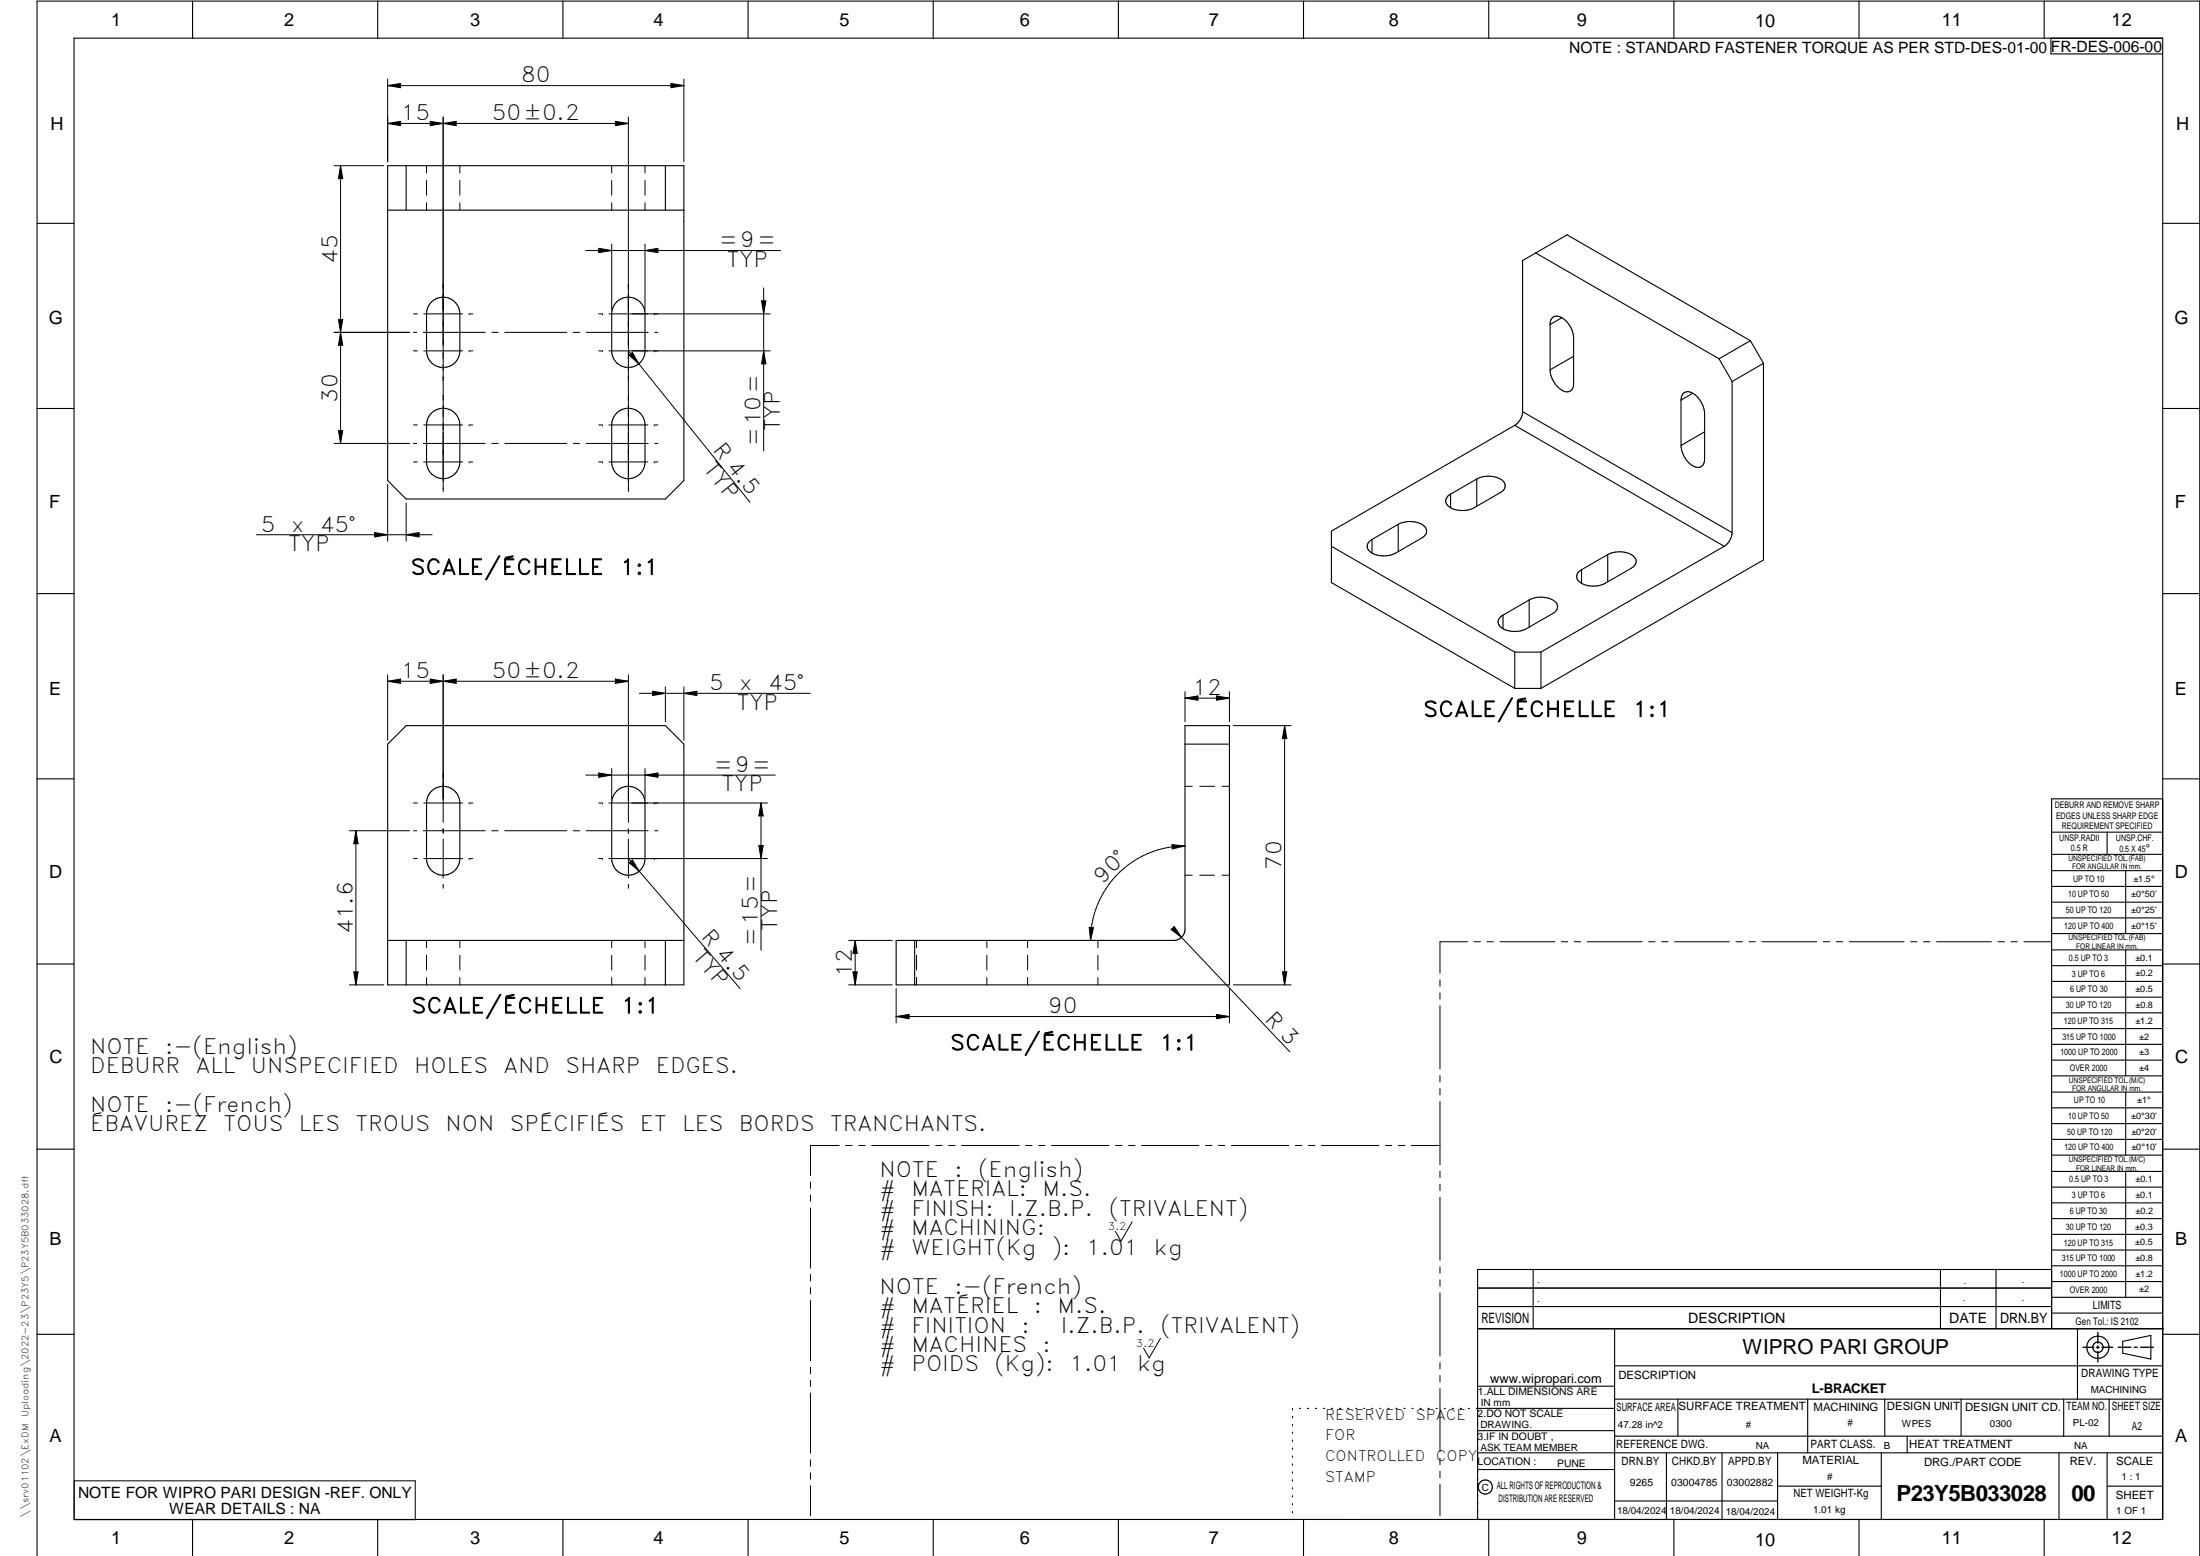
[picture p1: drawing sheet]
<svg xmlns="http://www.w3.org/2000/svg" width="594mm" height="420mm" viewBox="0 0 594 420" stroke-linecap="round" stroke-linejoin="round" font-family="sans-serif">
<g fill="none" stroke="#000" stroke-width=".3">
<path d="M20 10.3h564v400h-564zM52 .3v10M102 .3v10M152 .3v10M202 .3v10M252 .3v10M302 .3v10M352 .3v10M402 .3v10M452 .3v10M502 .3v10M552 .3v10"/>
<path d="M553.8 10.3v4.3h30.2M104.7 44.7h80v85.1l-5 4.9h-70l-5-4.9zM104.7 56.7h75M109.7 44.7v12M179.7 44.7v12M179.7 56.7h5M10 60.3h10M414.7 68.3l8.5-4.9 49.5 28.6M414.7 68.3l49.5 28.6M414.7 68.3l-3.5 2.1v40.8M584 60.3h10M116.6 81.4a4.5 4.5 0 0 1 4.9-.8 4.5 4.5 0 0 1 2.7 4.2v9.9a4.5 4.5 0 0 1-4.5 4.5 4.5 4.5 0 0 1-4.5-4.5v-10.6l.3-1.1z"/>
<path d="M166.6 81.4a4.5 4.5 0 0 1 4.9-.8 4.5 4.5 0 0 1 2.7 4.2v9.9a4.5 4.5 0 0 1-4.5 4.5 4.5 4.5 0 0 1-4.5-4.5v-10.6l.6-1.7zM418.6 87.6a1.97 1.97 0 0 1 1-2.1 1.97 1.97 0 0 1 2.4 .4 7 7 0 0 1 2.9 5.4v12.2a1.97 1.97 0 0 1-1 2.2 1.97 1.97 0 0 1-2.4-.5 7.1 7.1 0 0 1-2.9-5.3M418.6 87.6v12.3M421.8 85.8l-3.2 1.8M424.9 96.2l-6.3 3.7M464.2 96.9l3.5 6.1M472.7 92l-8.5 4.9M472.7 92l3.5 6.1M476.2 98.1v53.1l-60.1 34.7M476.2 98.1l-8.5 4.9M10 110.3h10M116.6 111.5a4.5 4.5 0 0 1 4.9-.9 4.5 4.5 0 0 1 2.7 4.1v10a4.5 4.5 0 0 1-4.5 4.6 4.5 4.5 0 0 1-4.5-4.6v-10.6l.3-1.2z"/>
<path d="M166.6 111.5a4.5 4.5 0 0 1 4.9-.9 4.5 4.5 0 0 1 2.7 4.1v10a4.5 4.5 0 0 1-4.5 4.6 4.5 4.5 0 0 1-4.5-4.6v-10.6l.4-1.2zM409 114.9l-49.5 28.5v13.9l49.5 28.6M409 114.9l56.6 32.6M411.2 111.2a4.6 4.6 0 0 1-2.2 3.7M411.2 111.2l56.5 32.6M453.9 108a1.99 1.99 0 0 1 1.1-2.1 1.99 1.99 0 0 1 2.3 .4 7.2 7.2 0 0 1 3 5.4v12.3a1.99 1.99 0 0 1-1.1 2.1 1.99 1.99 0 0 1-2.3-.4 7.2 7.2 0 0 1-3-5.4M453.9 108v12.3M457.1 106.2l-3.2 1.8M460.3 116.6l-6.4 3.7M467.7 103v40.8M584 110.3h10M391.7 133.4v3.7"/>
<path d="M398.8 129.3l-7.1 4.1M398.8 129.3a6.5 6.5 0 0 1 7.2 .8 1.86 1.86 0 0 1-.9 2.9l-7 4.1a6.5 6.5 0 0 1-7.3-.7 1.84 1.84 0 0 1 .9-3M398.8 129.3v7.4M359.5 147.5l49.5 28.6M370.5 145.7v3.7M377.6 141.6l-7.1 4.1M377.6 141.6a6.5 6.5 0 0 1 7.2 .7 1.88 1.88 0 0 1-.9 3l-7 4.1a6.5 6.5 0 0 1-7.3-.8 1.85 1.85 0 0 1 .9-2.9M377.6 141.6v7.3M427.1 153.8v3.7M434.1 149.8a6.5 6.5 0 0 1 7.3 .7 1.85 1.85 0 0 1-.9 2.9l-7.1 4.1a6.3 6.3 0 0 1-7.4-1 1.92 1.92 0 0 1 1.1-2.7M434.1 149.8v7.3M434.1 149.8l-7 4"/>
<path d="M465.6 147.5l-49.5 28.6M467.7 143.8a4.8 4.8 0 0 1-2.1 3.7M10 160.3h10M405.9 166.1v3.7M409 176.1v9.8M409 176.1h7.1M412.9 162a6.5 6.5 0 0 1 7.3 .7 1.86 1.86 0 0 1-.9 3l-7.1 4.1a6.5 6.5 0 0 1-7.2-.8 1.83 1.83 0 0 1 .9-2.9M412.9 162v7.4M412.9 162l-7 4.1M416.1 176.1v9.8M584 160.3h10M409 185.9h7.1"/>
<path d="M10 210.3h10M104.7 200.9l5-5h70l5 5v65h-80zM116.6 213.6a4.5 4.5 0 0 1 4.9-.9 4.5 4.5 0 0 1 2.7 4.1v15a4.5 4.5 0 0 1-4.5 4.5 4.5 4.5 0 0 1-4.5-4.5v-15.6l.3-1.2zM166.6 213.6a4.5 4.5 0 0 1 4.9-.9 4.5 4.5 0 0 1 2.7 4.1v15a4.5 4.5 0 0 1-4.5 4.5 4.5 4.5 0 0 1-4.5-4.5v-15.6l.6-1.7zM320 200.9h12M584 215.7h-30v143.1M584 210.3h10M554 230.7h30M554 224.7h30M554 235.1h30M554 239.4h30M569 224.7v6"/>
<path d="M574 235.1v17M104.7 253.9h80M109.7 253.9v12M179.7 253.9v12M242 253.9h75a3 3 0 0 0 3-3v-55h12v70h-90zM247 253.9v12M554 243.6h30M554 247.9h30M554 252.1h30M554 256.5h30M574 256.5v34M10 260.3h10"/>
<path d="M554 260.8h30M554 265h30M554 269.3h30M554 273.5h30M554 277.7h30M584 260.3h10M554 282h30M554 286.3h30M554 290.5h30M554 294.9h30M554 299.1h30M574 294.9v17"/>
<path d="M10 310.3h10M554 303.4h30M554 307.7h30M554 311.9h30M554 316.3h30M574 316.3v34M584 310.3h10M554 320.5h30M554 324.8h30M554 329.1h30M554 333.3h30M554 337.5h30"/>
<path d="M399 358.8h185.3M399 352.8h155M399 347.8h155M414 342.8v16M436 358.8v51.5M524 342.8v16M539 342.8v16M554 342.8h-155v67.5M554 341.8h30M554 346.1h30M554 350.3h30M554 354.6h30"/>
<path d="M561 358.8v19M10 360.3h10M399 374.3h37M436 368.8h148M436 377.8h148M453.1 377.8v10M488.1 377.8v14.5M508.9 377.8v10M529.6 377.8v10M557.3 377.8v10M569.5 377.8v10M573.2 362.2l7.6-1.6v6.4l-7.6-1.6z"/>
<path d="M584 360.3h10M349 380.3v.3M349 382.4v.4M349 384.6v.3M349 386.7v.4M349 388.9v.3M349 391v.4M349 393.2v.3M349 395.3v.3M349 397.4v.4M349 399.6v.3M350.9 380.3h.3"/>
<path d="M353 380.3h.3M355.2 380.3h.3M357.4 380.3h.3M359.6 380.3h.3M361.7 380.3h.3M363.9 380.3h.3M366.1 380.3h.3M368.3 380.3h.3M370.4 380.3h.3M372.6 380.3h.3M374.8 380.3h.3M376.9 380.3h.4"/>
<path d="M379.1 380.3h.3M381.3 380.3h.3M383.4 380.3h.4M385.6 380.3h.4M387.8 380.3h.3M390 380.3h.3M392.1 380.3h.4M394.3 380.3h.4M396.5 380.3h.3M399 396.8h37M399 392.3h185M399 386.3h37"/>
<path d="M436 387.8h148M436 380.3h-37.3M450 392.3v18M465 392.3v18M480 392.3v18M508 392.3v18M515 387.8v4.5M556 392.3v18M569 392.3v18M52 410.3v9.8M102 410.3v9.8M152 410.3v9.8"/>
<path d="M202 410.3v9.8M252 410.3v9.8M302 410.3v9.8M349 401.7v.4M349 403.9v.3M349 406v.4M349 408.2v.3M352 410.3v9.8M402 410.3v9.8M436 405.3h44M452 410.3v9.8M480 401.3h28"/>
<path d="M502 410.3v9.8M552 410.3v9.8M569 401.3h15M10 420.1v-419.8h584v419.8"/>
<circle cx="566.5" cy="363.8" r="1.4"/>
<circle cx="566.5" cy="363.8" r="3"/>
<circle cx="401.1" cy="401.5" r="1.91"/>
</g>
<g fill="none" stroke="#000" stroke-width=".27">
<path d="M104.7 23.1l3.5-.6v1.2zM104.7 21.4v22.3M104.7 33.3l3.5-.5v1.1zM104.7 23.1h80M104.7 33.3h65M116.2 32.8l3.5 .5-3.5 .6zM119.7 31.6v101M119.7 33.3l3.5-.5v1.1zM166.2 32.8l3.5 .5-3.5 .6zM169.7 31.6v101M181.2 22.5l3.5 .6-3.5 .6zM184.7 21.4v22.3"/>
<path d="M90.2 44.7h13.4M92 44.7v75M92 44.7l.6 3.5h-1.2zM115.2 44.7v2M115.2 48.7v4M115.2 54.7v2M124.2 44.7v2M124.2 48.7v4M124.2 54.7v2M165.2 44.7v2M165.2 48.7v4M165.2 54.7v2"/>
<path d="M174.2 44.7v2M174.2 48.7v4M174.2 54.7v2M119.7 77.7h.1M158.2 67.6h52.6M161.7 67.1l3.5 .5-3.5 .6zM165.2 65.9v17.8M169.7 77.7h.1M174.2 65.9v17.8M174.2 67.6l3.5-.5v1.1zM206.2 77.7v44.1M90.2 89.7h20.4"/>
<path d="M91.4 86.3h1.2l-.6 3.4zM92 89.7l.6 3.5h-1.2zM111.7 89.7h.8M111.7 94.7h.1M111.7 84.8h.1M111.8 94.7h.7M111.8 84.8h.7M112.6 94.7h.1M112.6 84.8h.1M114.3 89.7h16.7M114.4 94.7h10.5M114.4 84.8h10.5"/>
<path d="M119.7 87.7h.1M126.7 94.7h.1M126.7 84.8h.1M126.8 94.7h.7M126.8 84.8h.7M127.6 94.7h.1M127.6 84.8h.1M132.8 89.7h1.7M136.3 89.7h16.7M154.8 89.7h1.7M158.3 89.7h16.7M161.7 94.7h.1"/>
<path d="M161.7 84.8h.1M161.8 94.7h.7M161.8 84.8h.7M162.7 94.7h.1M162.7 84.8h.1M164.4 94.7h43.6M164.4 84.8h43.6M169.7 87.7h.1M169.7 94.7l32.8 40.9M169.9 95.9l.9-.7 1.7 3.1zM176.7 94.7h.1M176.7 84.8h.1"/>
<path d="M176.8 89.7h.9M205.6 81.2h1.2l-.6 3.6zM206.2 94.7l.6 3.6h-1.2zM90.2 119.7h20.4M91.4 116.2h1.2l-.6 3.5zM111.7 119.7h.8M111.7 114.7h.1M111.8 114.7h.7M112.6 114.7h.1M114.3 119.7h16.7M114.4 114.7h10.5M119.7 117.8h.1"/>
<path d="M119.7 107.7h.1M119.7 101.7h.1M126.7 114.7h.1M126.8 114.7h.7M127.6 114.7h.1M132.8 119.7h1.7M136.3 119.7h16.7M154.8 119.7h1.7M158.3 119.7h16.7M161.7 114.7h.1M161.8 114.7h.7M162.7 114.7h.1"/>
<path d="M164.4 114.7h10.5M169.7 117.8h.1M169.7 107.7h.1M169.7 101.7h.1M176.7 114.7h.1M176.8 119.7h.9M176.8 114.7h.7M177.6 114.7h.1M104.7 130.8v15.4M109.7 135.8v10.4M111.7 124.7h.1M111.8 124.7h.7"/>
<path d="M112.6 124.7h.1M114.4 124.7h10.5M119.7 131.7h.1M119.7 121.8h.1M119.7 132.7h.1M126.7 124.7h.1M126.8 124.7h.7M127.6 124.7h.1M161.7 124.7h.1M161.8 124.7h.7M162.7 124.7h.1M164.4 124.7h10.5"/>
<path d="M169.7 131.7h.1M169.7 121.8h.1M169.7 132.7h.1M176.7 124.7h.1M176.8 124.7h.7M177.6 124.7h.1M69.2 144.4h47.5M101.2 143.8l3.5 .6-3.5 .6zM109.7 144.4l3.5-.6v1.2zM104.7 184l3.5-.6v1.1zM104.7 182.2v17.7M104.7 184h65"/>
<path d="M116.2 183.4l3.5 .6-3.5 .5zM119.7 184l3.5-.6v1.1zM119.7 182.2v39.9M166.2 183.4l3.5 .6-3.5 .5zM169.7 182.2v39.9M172.7 187.2h46.1M176.2 186.6l3.5 .6-3.5 .6zM179.7 185.5v9.4M184.7 187.2l3.5-.6v1.2zM184.7 185.5v14.4M320 186.8v8.1M320 188.5l3.5-.6v1.2z"/>
<path d="M320 188.5h12M328.5 187.9l3.5 .6-3.5 .6zM332 186.8v8.1M333 195.9h15.7M346.9 195.9l.6 3.5h-1.2zM346.9 195.9v70M111.7 216.8h.1M111.8 216.8h.7M112.6 216.8h.1M114.4 216.8h10.5M119.7 209.8h.1M126.7 216.8h.1"/>
<path d="M126.8 216.8h.7M127.6 216.8h.1M158.2 209.3h51.2M161.7 216.8h.1M161.7 208.7l3.5 .6-3.5 .6zM161.8 216.8h.7M162.7 216.8h.1M164.4 216.8h42.9M165.2 207.5v8.3M169.7 209.8h.1M174.2 207.5v8.3M174.2 209.3l3.5-.6v1.2z"/>
<path d="M176.7 216.8h.1M205.5 216.8l.6 3.5h-1.2zM205.5 216.8v39.8M320 212.3h2M324 212.3h4M330 212.3h2M94.4 224.3h16.2M96.1 224.3l.6 3.5h-1.2zM96.1 224.3v41.6M111.7 224.3h.8M111.7 231.8h.1M111.8 231.8h.7"/>
<path d="M112.6 231.8h.1M114.3 224.3h16.7M114.4 231.8h10.5M119.7 224.8h.1M119.7 238.8h.1M119.7 223.8h.1M119.7 224v.7M119.7 239v.7M119.7 239.8h.1M119.7 226.6v10.5M126.7 231.8h.1M126.8 231.8h.7"/>
<path d="M127.6 231.8h.1M132.8 224.3h1.7M136.3 224.3h16.7M154.8 224.3h1.7M158.3 224.3h16.7M161.7 231.8h.1M161.8 231.8h.7M162.7 231.8h.1M164.4 231.8h42.9M169.7 224.8h.1M169.7 238.8h.1M169.7 223.8h.1"/>
<path d="M169.7 224v.7M169.7 226.6v10.5M169.7 239v.7M169.7 239.8h.1M169.7 231.8l30.1 35.1M169.9 233l.9-.8 1.8 3zM176.7 231.8h.1M176.8 224.3h.9M204.9 228.3h1.2l-.6 3.5zM316.5 228.1l3.5 .3-3.5 .8zM320 236.3h2M320 228.4a25.5 25.5 0 0 0-25.5 25.5"/>
<path d="M324 236.3h4M330 236.3h2M115.2 253.9v2M115.2 258v3.9M124.2 253.9v2M124.2 258v3.9M165.2 253.9v2M165.2 258v3.9M174.2 253.9v2M174.2 258v3.9M229.2 253.9h11.7M230.9 253.9v12"/>
<path d="M230.9 253.9l.6 3.5h-1.2zM247.5 253.9v2M247.5 257.9v4M266.5 253.9v2M266.5 258v3.9M277.5 253.9v2M277.5 257.9v4M294.1 250.4l1.2 .1-.8 3.4zM296.5 253.9v2M296.5 258v3.9M316.2 251l.9-.8 1.9 2.9zM317 250.9l31.3 33.1"/>
<path d="M396.3 254.3h-7.5v8.5M398 254.3h1.8M401.5 254.3h1.8M405 254.3h14.9M421.6 254.3h1.7M425.1 254.3h1.7M428.6 254.3h14.8M445.2 254.3h1.7M448.7 254.3h1.7M452.2 254.3h14.8M468.8 254.3h1.7M472.3 254.3h1.7"/>
<path d="M475.8 254.3h14.8M492.4 254.3h1.7M495.9 254.3h1.7M499.4 254.3h14.8M515.9 254.3h1.8M519.4 254.3h1.8M522.9 254.3h14.9M539.5 254.3h1.7M543 254.3h1.7M546.5 254.3h7.4M94.4 265.9h9.2M95.5 262.4h1.2l-.6 3.5z"/>
<path d="M115.2 263.9v2M124.2 263.9v2M165.2 263.9v2M174.2 263.9v2M229.2 265.9h11.7M230.3 262.4h1.2l-.6 3.5zM242 267v9.2M242 274.5h90M242 274.5l3.5-.6v1.2zM247.5 263.9v2M266.5 263.9v2M277.5 263.9v2"/>
<path d="M296.5 263.9v2M328.5 273.9l3.5 .6-3.5 .6zM332 267v9.2M333 265.9h15.7M346.3 262.4h1.2l-.6 3.5zM388.8 264.6v1.7M388.8 268.1v1.7M388.8 271.6v17M388.8 290.4v1.8M388.8 293.9v1.8M388.8 297.4v17.1M218.9 319.2v1.7"/>
<path d="M226.6 309.3h-7.7v8.1M228.4 309.3h1.7M231.9 309.3h1.7M235.4 309.3h15.5M252.7 309.3h1.7M256.2 309.3h1.7M259.7 309.3h15.5M277 309.3h1.7M280.5 309.3h1.7M284 309.3h15.5M301.2 309.3h1.8M304.8 309.3h1.7"/>
<path d="M308.2 309.3h15.6M325.5 309.3h1.8M329 309.3h1.8M332.5 309.3h15.6M349.8 309.3h1.8M353.3 309.3h1.7M356.8 309.3h15.5M374.1 309.3h1.7M377.6 309.3h1.7M381.1 309.3h7.7M388.8 316.3v1.7M388.8 319.8v1.7"/>
<path d="M218.9 322.7v1.7M218.9 326.2v16.2M305.7 329.9l-3 5.3-1.5-2.7M388.8 323.3v17M218.9 344.2v1.7M218.9 347.7v1.7M218.9 351.2v16.2M388.8 342.1v1.7M388.8 345.6v1.7M388.8 349.1v17.1M218.9 369.2v1.7M218.9 372.7v1.7"/>
<path d="M218.9 376.2v16.2M313.3 361.4l-3 5.3-1.5-2.7M388.8 367.9v1.8M388.8 371.4v1.7M388.8 374.9v17.1M20 399.9h92.1v10.5h-92.1zM218.9 394.2v1.7M218.9 397.7v1.7M388.8 393.8v1.7M388.8 397.3v1.7M218.9 401.2v8.1M388.8 400.8v8.5"/>
</g>
<path d="M566.5 359.8v2.9M562.5 363.8h2.9M566.1 363.8h.8M566.5 363.5v.7M566.5 364.9v2.9M567.6 363.8h2.9M572 363.8h3.4M576.3 363.8h.9M578.1 363.8h3.4" fill="none" stroke="#000" stroke-width=".36"/>
<g fill="#000">
<path d="M104.7 33.3l3.5-.5v1.1zM104.7 23.1l3.5-.6v1.2zM116.2 32.8l3.5 .5-3.5 .6zM119.7 33.3l3.5-.5v1.1zM166.2 32.8l3.5 .5-3.5 .6zM181.2 22.5l3.5 .6-3.5 .6zM92 44.7l.6 3.5h-1.2zM161.7 67.1l3.5 .5-3.5 .6zM174.2 67.6l3.5-.5v1.1zM91.4 86.3h1.2l-.6 3.4zM92 89.7l.6 3.5h-1.2zM169.9 95.9l.9-.7 1.7 3.1z"/>
<path d="M205.6 81.2h1.2l-.6 3.6zM206.2 94.7l.6 3.6h-1.2zM91.4 116.2h1.2l-.6 3.5zM101.2 143.8l3.5 .6-3.5 .6zM109.7 144.4l3.5-.6v1.2zM104.7 184l3.5-.6v1.1zM116.2 183.4l3.5 .6-3.5 .5zM119.7 184l3.5-.6v1.1zM166.2 183.4l3.5 .6-3.5 .5zM176.2 186.6l3.5 .6-3.5 .6zM184.7 187.2l3.5-.6v1.2zM320 188.5l3.5-.6v1.2z"/>
<path d="M328.5 187.9l3.5 .6-3.5 .6zM346.9 195.9l.6 3.5h-1.2zM161.7 208.7l3.5 .6-3.5 .6zM174.2 209.3l3.5-.6v1.2zM96.1 224.3l.6 3.5h-1.2zM169.9 233l.9-.8 1.8 3zM205.5 216.8l.6 3.5h-1.2zM204.9 228.3h1.2l-.6 3.5zM316.5 228.1l3.5 .3-3.5 .8zM230.9 253.9l.6 3.5h-1.2zM294.1 250.4l1.2 .1-.8 3.4zM316.2 251l.9-.8 1.9 2.9z"/>
<path d="M95.5 262.4h1.2l-.6 3.5zM230.3 262.4h1.2l-.6 3.5zM242 274.5l3.5-.6v1.2zM328.5 273.9l3.5 .6-3.5 .6zM346.3 262.4h1.2l-.6 3.5z"/>
</g>
<g font-size="6">
<text x="512.1" y="405.2">P23Y5B033028</text>
<text x="559.4" y="405.2">00</text>
</g>
<g font-size="5.7">
<text x="140.7" y="22.2">80</text>
<text x="108.2" y="32.5">15</text>
<text x="132.8" y="32.5">50±0.2</text>
<text x="91.1" y="71.2" transform="rotate(-90 91.1 71.2)">45</text>
<text x="194.2" y="66.8">=9=</text>
<text x="196.3" y="72">TYP</text>
<text x="91.1" y="108.7" transform="rotate(-90 91.1 108.7)">30</text>
<text x="210.6" y="116.5" transform="rotate(-90 210.6 116.5)">TYP</text>
<text x="192.3" y="121.5" transform="rotate(51 192.3 121.5)">R 4.5</text>
<text x="205.4" y="120.5" transform="rotate(-90 205.4 120.5)">=10=</text>
<text x="189.8" y="126.7" transform="rotate(51 189.8 126.7)">TYP</text>
<text x="70.5" y="143.5">5</text>
<text x="78.6" y="143.5">x</text>
<text x="86.4" y="143.5">45°</text>
<text x="77.9" y="148.8">TYP</text>
<text x="110.9" y="155.2">SCALE/ÉCHELLE</text>
<text x="167.5" y="155.2">1:1</text>
<text x="108.2" y="183.1">15</text>
<text x="132.8" y="183.1">50±0.2</text>
<text x="191.5" y="186.4">5</text>
<text x="199" y="191.6">TYP</text>
<text x="199.6" y="186.4">x</text>
<text x="207.4" y="186.4">45°</text>
<text x="322" y="187.6">12</text>
<text x="384.3" y="193.5">SCALE/ÉCHELLE</text>
<text x="440.9" y="193.5">1:1</text>
<text x="192.8" y="208.4">=9=</text>
<text x="194.9" y="213.7">TYP</text>
<text x="297.7" y="238.9" transform="rotate(-45 297.7 238.9)">90°</text>
<text x="346" y="234.9" transform="rotate(-90 346 234.9)">70</text>
<text x="209.9" y="251.3" transform="rotate(-90 209.9 251.3)">TYP</text>
<text x="95.2" y="252.2" transform="rotate(-90 95.2 252.2)">41.6</text>
<text x="189.1" y="253.1" transform="rotate(49 189.1 253.1)">R 4.5</text>
<text x="204.6" y="255.4" transform="rotate(-90 204.6 255.4)">=15=</text>
<text x="186.8" y="258.5" transform="rotate(49 186.8 258.5)">TYP</text>
<text x="230" y="263.9" transform="rotate(-90 230 263.9)">12</text>
<text x="111.1" y="273.6">SCALE/ÉCHELLE</text>
<text x="167.7" y="273.6">1:1</text>
<text x="283" y="273.6">90</text>
<text x="341.2" y="275.3" transform="rotate(47 341.2 275.3)">R 3</text>
<text x="24.4" y="284.5">NOTE</text>
<text x="44.6" y="284.5">:-(English)</text>
<text x="256.6" y="283.6">SCALE/ÉCHELLE</text>
<text x="313.1" y="283.6">1:1</text>
<text x="24.4" y="289.8">DEBURR</text>
<text x="52.8" y="289.8">ALL</text>
<text x="67.7" y="289.8">UNSPECIFIED</text>
<text x="111.8" y="289.8">HOLES</text>
<text x="136" y="289.8">AND</text>
<text x="152.7" y="289.8">SHARP</text>
<text x="177.1" y="289.8">EDGES.</text>
<text x="24.4" y="300.3">NOTE</text>
<text x="24.4" y="305.5">ÉBAVUREZ</text>
<text x="44.6" y="300.3">:-(French)</text>
<text x="60.4" y="305.5">TOUS</text>
<text x="80.7" y="305.5">LES</text>
<text x="96" y="305.5">TROUS</text>
<text x="120.3" y="305.5">NON</text>
<text x="137.7" y="305.5">SPÉCIFIÉS</text>
<text x="172.8" y="305.5">ET</text>
<text x="184.2" y="305.5">LES</text>
<text x="199.6" y="305.5">BORDS</text>
<text x="224.2" y="305.5">TRANCHANTS.</text>
<text x="237.5" y="317.8">NOTE</text>
<text x="257.7" y="317.8">:</text>
<text x="264.2" y="317.8">(English)</text>
<text x="237.5" y="323.1">#</text>
<text x="246.1" y="323.1">MATERIAL:</text>
<text x="281.5" y="323.1">M.S.</text>
<text x="237.5" y="328.3">#</text>
<text x="246.1" y="328.3">FINISH:</text>
<text x="272.5" y="328.3">I.Z.B.P.</text>
<text x="299.4" y="328.3">(TRIVALENT)</text>
<text x="237.5" y="333.6">#</text>
<text x="246.1" y="333.6">MACHINING:</text>
<text x="237.5" y="338.8">#</text>
<text x="246.1" y="338.8">WEIGHT(Kg</text>
<text x="284" y="338.8">):</text>
<text x="293.3" y="338.8">1.01</text>
<text x="311.6" y="338.8">kg</text>
<text x="237.5" y="349.3">NOTE</text>
<text x="257.7" y="349.3">:-(French)</text>
<text x="237.5" y="354.6">#</text>
<text x="237.5" y="359.8">#</text>
<text x="246.1" y="354.6">MATÉRIEL</text>
<text x="246.1" y="359.8">FINITION</text>
<text x="275.9" y="359.8">:</text>
<text x="279.2" y="354.6">:</text>
<text x="285.6" y="354.6">M.S.</text>
<text x="286.5" y="359.8">I.Z.B.P.</text>
<text x="313.4" y="359.8">(TRIVALENT)</text>
<text x="237.5" y="365.1">#</text>
<text x="246.1" y="365.1">MACHINES</text>
<text x="281.6" y="365.1">:</text>
<text x="237.5" y="370.3">#</text>
<text x="246.1" y="370.3">POIDS</text>
<text x="268.6" y="370.3">(Kg):</text>
<text x="288.8" y="370.3">1.01</text>
<text x="307.1" y="370.3">kg</text>
</g>
<text font-size="5.6" x="470.5" y="365.5">WIPRO PARI GROUP</text>
<g font-size="4.9">
<text x="30" y="7">1</text>
<text x="76.7" y="7">2</text>
<text x="127" y="7">3</text>
<text x="176.5" y="7">4</text>
<text x="226.7" y="7">5</text>
<text x="275.4" y="7">6</text>
<text x="326.4" y="7">7</text>
<text x="375" y="7">8</text>
<text x="425.8" y="7">9</text>
<text x="473.9" y="7.4">10</text>
<text x="524.3" y="7">11</text>
<text x="570.2" y="7">12</text>
<text x="13.6" y="35.2">H</text>
<text x="587.6" y="35.2">H</text>
<text x="13.2" y="87.5">G</text>
<text x="587.2" y="87.5">G</text>
<text x="13.3" y="137.1">F</text>
<text x="587.3" y="137.1">F</text>
<text x="13.3" y="187.6">E</text>
<text x="587.3" y="187.6">E</text>
<text x="13.3" y="237">D</text>
<text x="587.3" y="237">D</text>
<text x="13.4" y="287.1">C</text>
<text x="587.4" y="287.1">C</text>
<text x="13.4" y="336.3">B</text>
<text x="587.4" y="336.3">B</text>
<text x="13.4" y="389.3">A</text>
<text x="587.4" y="389.3">A</text>
<text x="30" y="417">1</text>
<text x="76.7" y="417">2</text>
<text x="127" y="417">3</text>
<text x="176.5" y="417">4</text>
<text x="226.7" y="417">5</text>
<text x="275.4" y="417">6</text>
<text x="326.4" y="417">7</text>
<text x="375" y="417">8</text>
<text x="425.8" y="417">9</text>
<text x="473.9" y="417.4">10</text>
<text x="524.3" y="417">11</text>
<text x="570.2" y="417">12</text>
</g>
<g font-size="4.2">
<text x="423.7" y="14.3">NOTE : STANDARD FASTENER TORQUE AS PER STD-DES-01-00</text>
<text x="553.8" y="14">FR-DES-006-00</text>
<text x="21.1" y="404.4">NOTE FOR WIPRO PARI DESIGN -REF. ONLY</text>
<text x="45.7" y="408.9">WEAR DETAILS : NA</text>
</g>
<g font-size="3.9">
<text x="357.8" y="383.4">RESERVED</text>
<text x="382.3" y="383.4">SPACE</text>
<text x="357.8" y="388.9">FOR</text>
<text x="357.8" y="394.5">CONTROLLED</text>
<text x="387.8" y="394.5">COPY</text>
<text x="357.8" y="400.1">STAMP</text>
</g>
<g font-size="3.8">
<text x="400.1" y="357.1">REVISION</text>
<text x="455.9" y="357.1">DESCRIPTION</text>
<text x="526.4" y="357.1">DATE</text>
<text x="540.1" y="357.1">DRN.BY</text>
</g>
<text font-size="3.6" x="489.2" y="376.2">L-BRACKET</text>
<text font-size="3.5" x="402.4" y="373.3">www.wipropari.com</text>
<g font-size="3.1">
<text x="565.2" y="353.5">LIMITS</text>
<text x="562" y="371.7">DRAWING TYPE</text>
<text x="437" y="372.3">DESCRIPTION</text>
<text x="436.5" y="380.9">SURFACE AREA</text>
<text x="453.3" y="380.9">SURFACE TREATMENT</text>
<text x="489.7" y="380.9">MACHINING</text>
<text x="509.5" y="380.9">DESIGN UNIT</text>
<text x="530.6" y="380.9">DESIGN UNIT CD.</text>
<text x="558" y="380.7">TEAM NO.</text>
<text x="570.3" y="380.7">SHEET SIZE</text>
<text x="575.6" y="386.1">A2</text>
<text x="436.4" y="391.1">REFERENCE DWG.</text>
<text x="437.9" y="395.5">DRN.BY</text>
<text x="451.5" y="395.5">CHKD.BY</text>
<text x="466.6" y="395.5">APPD.BY</text>
<text x="486.7" y="395.4">MATERIAL</text>
<text x="488.9" y="391">PART CLASS.</text>
<text x="515.6" y="391">HEAT TREATMENT</text>
<text x="519.6" y="395.9">DRG./PART CODE</text>
<text x="558.9" y="395.6">REV.</text>
<text x="571.4" y="395.6">SCALE</text>
<text x="484.3" y="404.3">NET WEIGHT-Kg</text>
<text x="571.4" y="404.7">SHEET</text>
</g>
<text font-size="3" x="579.5" y="230.1">°</text>
<g font-size="2.8">
<text x="299.1" y="332.1">3.2</text>
<text x="560.5" y="357.7">Gen Tol.: IS 2102</text>
<text x="306.7" y="363.6">3.2</text>
<text x="399.1" y="376.7">1.ALL DIMENSIONS ARE</text>
<text x="399" y="382.7">2.DO NOT SCALE</text>
<text x="399" y="388.7">3.IF IN DOUBT ,</text>
<text x="399" y="395.5">LOCATION :</text>
<text x="420.5" y="396">PUNE</text>
<text x="440.2" y="401.3">9265</text>
<text x="451.3" y="401.2">03004785</text>
<text x="466.3" y="401.3">03002882</text>
<text x="404.2" y="402">ALL RIGHTS OF REPRODUCTION &amp;</text>
<text x="404.7" y="405.4">DISTRIBUTION ARE RESERVED</text>
</g>
<g font-size="2.7">
<text x="564.6" y="376.2">MACHINING</text>
<text x="399.9" y="379.7">IN mm</text>
<text x="399.8" y="385.7">DRAWING.</text>
<text x="436.9" y="385.5">47.28 in^2</text>
<text x="471.4" y="385.6">#</text>
<text x="498.9" y="385.1">#</text>
<text x="513.6" y="385.3">WPES</text>
<text x="537.3" y="385.2">0300</text>
<text x="559.7" y="385.2">PL-02</text>
<text x="399.8" y="391.8">ASK TEAM MEMBER</text>
<text x="474.1" y="391.2">NA</text>
<text x="508.7" y="391.2">B</text>
<text x="560.1" y="391.2">NA</text>
<text x="493.4" y="399.6">#</text>
<text x="572.9" y="399.8">1 : 1</text>
<text x="400.1" y="402.5">C</text>
<text x="436.7" y="408.7">18/04/2024</text>
<text x="450.9" y="408.8">18/04/2024</text>
<text x="466" y="409">18/04/2024</text>
<text x="489.6" y="408.5">1.01 kg</text>
<text x="571.5" y="408.7">1 OF 1</text>
</g>
<g font-size="2.5">
<text x="559.2" y="229.9">0.5 R</text>
<text x="572.3" y="230.1">0.5 X 45</text>
<text x="559.4" y="323.5">3 UP TO 6</text>
<text x="558.9" y="327.8">6 UP TO 30</text>
<text x="557.8" y="332">30 UP TO 120</text>
<text x="415.2" y="346.4">.</text>
<text x="530.3" y="346.6">.</text>
<text x="545.9" y="346.4">.</text>
<text x="415.2" y="351.5">.</text>
<text x="530.1" y="351.3">.</text>
<text x="545.9" y="351.4">.</text>
</g>
<g font-size="2.4">
<text x="554.9" y="218.3">DEBURR AND REMOVE SHARP</text>
<text x="555.2" y="221.1">EDGES UNLESS SHARP EDGE</text>
<text x="556.1" y="227.2">UNSP.RADII</text>
<text x="556.8" y="223.8">REQUIREMENT SPECIFIED</text>
<text x="571.4" y="227">UNSP.CHF.</text>
<text x="559.8" y="238">UP TO 10</text>
<text x="576.1" y="238.1">±1.5°</text>
<text x="558.5" y="242.3">10 UP TO 50</text>
<text x="575.5" y="242.3">±0°50'</text>
<text x="557.4" y="250.8">120 UP TO 400</text>
<text x="557.9" y="246.5">50 UP TO 120</text>
<text x="575.5" y="250.8">±0°15'</text>
<text x="575.5" y="246.6">±0°25'</text>
<text x="558.7" y="259.4">0.5 UP TO 3</text>
<text x="559.5" y="263.7">3 UP TO 6</text>
<text x="576.6" y="259.4">±0.1</text>
<text x="576.6" y="263.7">±0.2</text>
<text x="559" y="268">6 UP TO 30</text>
<text x="576.6" y="268">±0.5</text>
<text x="557.9" y="272.2">30 UP TO 120</text>
<text x="576.6" y="272.2">±0.8</text>
<text x="556.9" y="280.7">315 UP TO 1000</text>
<text x="557.3" y="276.5">120 UP TO 315</text>
<text x="576.6" y="276.5">±1.2</text>
<text x="577.7" y="280.7">±2</text>
<text x="556.4" y="284.9">1000 UP TO 2000</text>
<text x="577.6" y="285">±3</text>
<text x="558.9" y="289.2">OVER 2000</text>
<text x="577.7" y="289.3">±4</text>
<text x="560" y="297.9">UP TO 10</text>
<text x="577.1" y="297.9">±1°</text>
<text x="558.5" y="302.1">10 UP TO 50</text>
<text x="575.5" y="302.2">±0°30'</text>
<text x="557.5" y="310.6">120 UP TO 400</text>
<text x="558.2" y="306.4">50 UP TO 120</text>
<text x="575.5" y="310.6">±0°10'</text>
<text x="575.5" y="306.4">±0°20'</text>
<text x="558.8" y="319.2">0.5 UP TO 3</text>
<text x="576.6" y="323.5">±0.1</text>
<text x="576.6" y="319.3">±0.1</text>
<text x="576.7" y="327.8">±0.2</text>
<text x="576.6" y="332">±0.3</text>
<text x="556.8" y="340.6">315 UP TO 1000</text>
<text x="557.3" y="336.3">120 UP TO 315</text>
<text x="576.6" y="336.3">±0.5</text>
<text x="576.6" y="340.6">±0.8</text>
<text x="556.2" y="344.8">1000 UP TO 2000</text>
<text x="576.6" y="344.8">±1.2</text>
<text x="558.9" y="349">OVER 2000</text>
<text x="577.7" y="349">±2</text>
<text x="7.7" y="382.7" transform="rotate(-90 7.7 382.7)">Uploading\2022-23\P23Y5\P23Y5B033028.dft</text>
<text x="7.7" y="409.9" transform="rotate(-90 7.7 409.9)">\\srv01102\ExDM</text>
</g>
<g font-size="2.1">
<text x="558.6" y="232.4">UNSPECIFIED TOL.(FAB)</text>
<text x="559.5" y="234.8">FOR ANGULAR IN mm.</text>
<text x="558.6" y="254">UNSPECIFIED TOL.(FAB)</text>
<text x="560.7" y="256.3">FOR LINEAR IN mm.</text>
<text x="558.7" y="292.4">UNSPECIFIED TOL.(M/C)</text>
<text x="559.6" y="294.7">FOR ANGULAR IN mm.</text>
<text x="558.7" y="313.8">UNSPECIFIED TOL.(M/C)</text>
<text x="560.6" y="316.2">FOR LINEAR IN mm.</text>
</g>
</svg>
